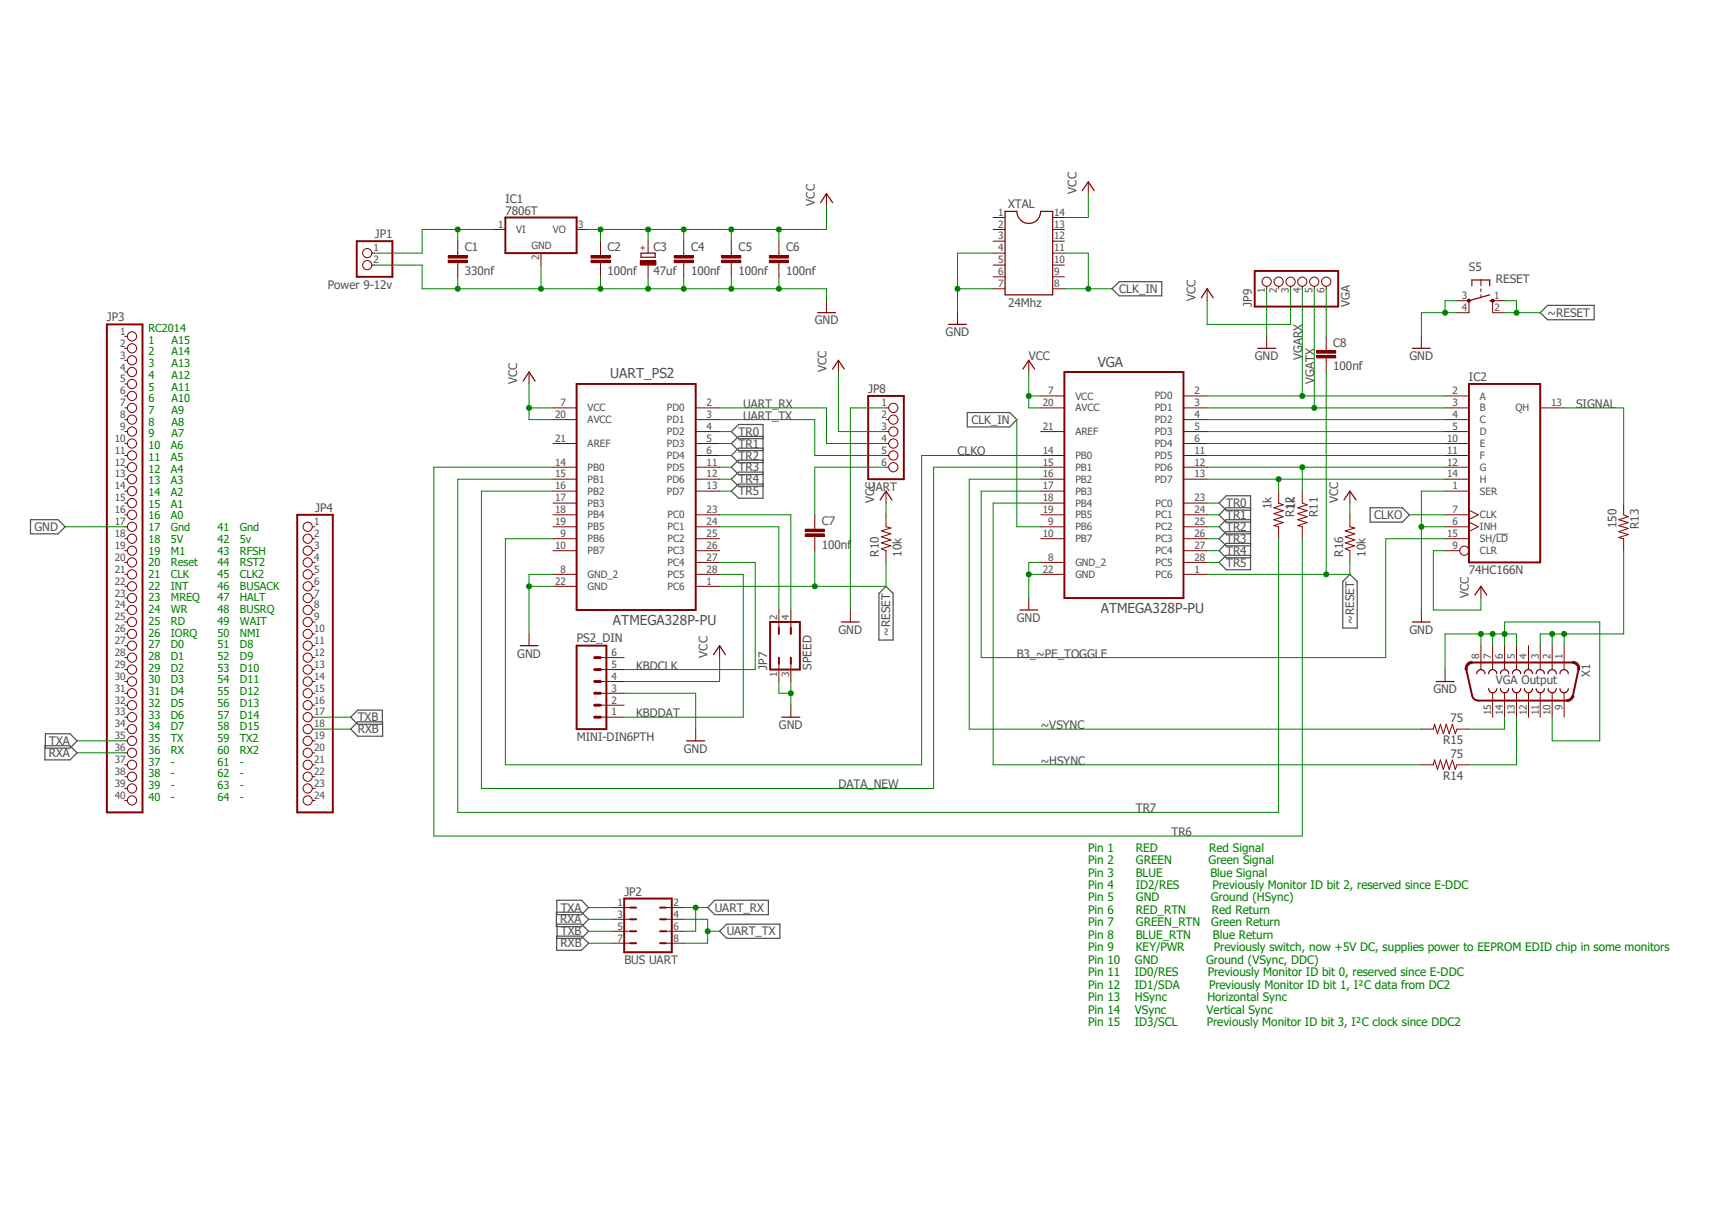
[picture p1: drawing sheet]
<svg xmlns="http://www.w3.org/2000/svg" width="297mm" height="210mm" viewBox="0 0 297 210" stroke-linecap="round" stroke-linejoin="round" font-family="sans-serif">
<path d="M5.1 29.4l286.8 151.2M291.9 29.4l-286.8 151.2" fill="none" stroke="#fff" stroke-width=".17"/>
<path d="M259.6 92.6h2" fill="none" stroke="#505050" stroke-width=".17"/>
<g fill="none" stroke="#505050" stroke-width=".21">
<path d="M192.9 50.1l1.3-1.2h7.3v2.4h-7.3zM268.5 53h8.1v2.5h-8.1l-1.3-1.3zM132.4 76.1h-4.3l-1.2-1.3 1.2-1.2h4.3v12.8h-4.3l-1.2-1.2 1.2-1.3h4.3M132.4 75.7h-4.3l-1.2 1.2 1.2 1.2h4.3M132.4 77.7h-4.3l-1.2 1.3 1.2 1.2h4.3M132.4 79.8h-4.3l-1.2 1.2 1.2 1.3h4.3M167.8 71.5h7.4l1.2 1.3-1.2 1.2h-7.4zM5.3 90.1h4.8l1.2 1.3-1.2 1.2h-4.8zM132.4 81.9h-4.3l-1.2 1.2 1.2 1.2h4.3M217 90.1h-4.3l-1.2 1.3 1.2 1.2h4.3M217 88.1h-4.3l-1.2 1.2 1.2 1.3h4.3M217 88.5h-4.3l-1.2-1.3 1.2-1.2h4.3v12.8h-4.3l-1.2-1.3 1.2-1.2h4.3"/>
<path d="M217 92.2h-4.3l-1.2 1.2 1.2 1.3h4.3M217 94.2h-4.3l-1.2 1.3 1.2 1.2h4.3M237.7 88.1h5.6l1.2 1.2-1.2 1.3h-5.6zM152.5 102.9l1.2-1.2 1.2 1.2v8.1h-2.4zM233 100.8l1.2-1.2 1.3 1.2v8.1h-2.5zM7.8 129.3h4.3l1.3 1.3-1.3 1.2h-4.3zM7.9 127.3h4.2l1.3 1.2-1.3 1.3h-4.2zM60.8 124.4l1.3-1.3h4.2v2.5h-4.2zM62.1 125.2h4.3v2.5h-4.3l-1.3-1.3zM96.5 158.2h4.4l1.2 1.2-1.2 1.3h-4.4zM96.6 156.1h4.3l1.2 1.3-1.2 1.2h-4.3zM124 156.1h9.3v2.5h-9.3l-1.2-1.2z"/>
<path d="M96.6 162.3h4.3l1.2 1.3-1.2 1.2h-4.3zM96.6 160.3h4.3l1.2 1.2-1.2 1.2h-4.3zM124.8 161.5l1.3-1.2h9.2v2.4h-9.2z"/>
</g>
<g fill="none" stroke="#800000" stroke-width=".21">
<path d="M256.2 116.8a.72 .72 0 0 1 .7-.7 .72 .72 0 0 1 .7 .7M258.2 119.4a.72 .72 0 0 0 .8 .7 .72 .72 0 0 0 .7-.7M258.2 116.8a.72 .72 0 0 1 .8-.7 .72 .72 0 0 1 .7 .7M260.3 119.4a.72 .72 0 0 0 .7 .7 .72 .72 0 0 0 .7-.7M260.3 116.8a.72 .72 0 0 1 .7-.7 .72 .72 0 0 1 .7 .7M262.4 116.8a.72 .72 0 0 1 .7-.7 .72 .72 0 0 1 .7 .7M262.4 119.4a.72 .72 0 0 0 .7 .7 .72 .72 0 0 0 .7-.7M264.5 119.4a.72 .72 0 0 0 .7 .7 .72 .72 0 0 0 .7-.7M264.5 116.8a.72 .72 0 0 1 .7-.7 .72 .72 0 0 1 .7 .7M266.5 116.8a.72 .72 0 0 1 .7-.7 .72 .72 0 0 1 .7 .7M266.5 119.4a.72 .72 0 0 0 .7 .7 .72 .72 0 0 0 .7-.7M268.6 119.4a.72 .72 0 0 0 .7 .7 .72 .72 0 0 0 .7-.7"/>
<path d="M268.6 116.8a.72 .72 0 0 1 .7-.7 .72 .72 0 0 1 .7 .7M270.6 116.8a.72 .72 0 0 1 .8-.7 .72 .72 0 0 1 .7 .7M270.6 119.4a.72 .72 0 0 0 .8 .7 .72 .72 0 0 0 .7-.7"/>
</g>
<path d="M272.8 114.7a1.14 1.14 0 0 1 1.2 1.5l-.3-.1a.83 .83 0 0 0-.9-1z" fill-rule="evenodd" fill="#800000"/>
<path d="M272.8 114.7a1.14 1.14 0 0 1 1.2 1.5l-.3-.1a.83 .83 0 0 0-.9-1z" fill="none" stroke="#800000" stroke-width=".17"/>
<path d="M273.9 116.1l-1 4.5" fill="none" stroke="#800000" stroke-width=".34"/>
<path d="M271.9 121.3a.91 .91 0 0 0 .8-.7l.4 .1a1.3 1.3 0 0 1-1.2 1z" fill-rule="evenodd" fill="#800000"/>
<path d="M271.9 121.3a.91 .91 0 0 0 .8-.7l.4 .1a1.3 1.3 0 0 1-1.2 1z" fill="none" stroke="#800000" stroke-width=".17"/>
<path d="M254.4 116.1l1 4.5a1.04 1.04 0 0 0 1 .9h15.5M255.4 114.9h17.4" fill="none" stroke="#800000" stroke-width=".34"/>
<path d="M254.8 114.9l.6-.2v.4a.88 .88 0 0 0-.8 1l-.4 .1a1.3 1.3 0 0 1 .6-1.3z" fill-rule="evenodd" fill="#800000"/>
<g fill="none" stroke="#800000" stroke-width=".17">
<path d="M95.9 70.7h4.1M95.9 72.8h4.1M95.9 76.9h4.1M120.7 70.7h4.1M120.7 74.8h4.1M120.7 79h4.1M120.7 72.8h4.1M120.7 76.9h4.1M180.6 68.7h4.1M180.6 70.7h4.1M180.6 74.8h4.1M180.6 79h4.1"/>
<path d="M205.3 68.7h4.1M205.3 70.7h4.1M205.3 74.8h4.1M205.3 79h4.1M205.3 72.8h4.1M205.3 76.9h4.1M95.9 81h4.1M95.9 83.1h4.1M95.9 85.2h4.1M95.9 87.2h4.1M95.9 89.3h4.1M95.9 91.4h4.1"/>
<path d="M95.9 93.4h4.1M95.9 99.6h4.1M95.9 95.5h4.1M120.7 81h4.1M120.7 83.1h4.1M120.7 85.2h4.1M120.7 89.3h4.1M120.7 91.4h4.1M120.7 93.4h4.1M120.7 97.5h4.1M120.7 99.6h4.1M120.7 95.5h4.1"/>
<path d="M180.6 81h4.1M180.6 83.1h4.1M180.6 85.2h4.1M180.6 87.2h4.1M180.6 89.3h4.1M180.6 91.4h4.1M180.6 93.4h4.1M180.6 97.5h4.1M180.6 99.6h4.1M205.3 81h4.1M205.3 83.1h4.1M205.3 87.2h4.1"/>
<path d="M205.3 89.3h4.1M205.3 91.4h4.1M205.3 93.4h4.1M205.3 97.5h4.1M205.3 99.6h4.1M205.3 95.5h4.1M95.9 101.7h4.1M104.2 118.2h4.1M104.2 116.1h4.1M104.2 114h4.1M120.7 101.7h4.1M254.8 114.9l.6-.2v.4a.88 .88 0 0 0-.8 1l-.4 .1a1.3 1.3 0 0 1 .6-1.3z"/>
<path d="M256.9 112v4.1M259 112v4.1M261 112v4.1M263.1 112v4.1M265.2 112v4.1M267.2 112v4.1M269.3 112v4.1M271.4 112v4.1M104.2 124.4h4.1M104.2 122.3h4.1M104.2 120.2h4.1M259 120.2v4.2"/>
<path d="M261 120.2v4.2M263.1 120.2v4.2M265.2 120.2v4.2M267.2 120.2v4.2M269.3 120.2v4.2M271.4 120.2v4.2"/>
</g>
<path d="M100 66.6h20.7v39.2h-20.7zM184.7 64.5h20.6v39.2h-20.6zM100 112h5.2v14.4h-5.2z" fill="none" stroke="#800000" stroke-width=".34"/>
<path d="M103.2 116.1h1M103.2 118.2h1M103.2 114h1M103.2 120.2h1M103.2 122.3h1M103.2 124.4h1" fill="none" stroke="#800000" stroke-width=".51"/>
<path d="M111.2 43.9h2.5v.7h-2.5z" fill="none" stroke="#800000" stroke-width=".21"/>
<path d="M111.1 45.2h2.7v.8h-2.7z" fill-rule="evenodd" fill="#800000"/>
<g fill="none" stroke="#800000" stroke-width=".17">
<path d="M111.1 45.2h2.7v.8h-2.7zM112.4 41.8v2.1M112.4 46v2M254.8 52.2v2M256.9 48.6v1M256.9 50.1v.5M256.9 51.1v.5M259 52.2v2M153.7 70.7h.5M153.7 72.8h.5M153.7 74.8h.5M153.7 76.9h.5"/>
<path d="M153.7 79h.5M250.7 68.7h4.1M250.7 70.7h4.1M250.7 72.8h4.1M250.7 74.8h4.1M250.7 76.9h4.1M250.7 79h4.1M267.2 70.7h4.2M153.7 81h.5M250.7 85.2h4.1M250.7 91.4h4.1M250.7 89.3h4.1"/>
<path d="M250.7 95.5h2.5M250.7 81h4.1M250.7 83.1h4.1M250.7 93.4h4.1M254.8 90.6l1.7 .8-1.7 .8M254.8 88.5l1.7 .8-1.7 .8M135.1 105.8v3.1M135.1 115.1v3.1M137.2 105.8v3.1M137.2 115.1v3.1"/>
<circle cx="155" cy="70.7" r=".8"/>
<circle cx="155" cy="76.9" r=".8"/>
<circle cx="155" cy="72.8" r=".8"/>
<circle cx="155" cy="74.8" r=".8"/>
<circle cx="155" cy="79" r=".8"/>
<circle cx="155" cy="81" r=".8"/>
<circle cx="254" cy="95.5" r=".8"/>
</g>
<path d="M150.6 68.7h6.2v14.4h-6.2zM254.8 66.6h12.4v30.9h-12.4zM133.6 107.9h5.2v8.2h-5.2zM135.1 108.9v1M135.1 114v1.1M137.2 108.9v1M137.2 114v1.1" fill="none" stroke="#800000" stroke-width=".34"/>
<path d="M255.4 49.6v-1h3v1M258.4 52.2h.6M258.4 51.1l-3.6 1.1" fill="none" stroke="#800000" stroke-width=".21"/>
<path d="M254.6 51.9h.4v.4h-.4z" fill-rule="evenodd" fill="#800000"/>
<path d="M254.6 51.9h.4v.4h-.4z" fill="none" stroke="#800000" stroke-width=".17"/>
<path d="M258.8 51.9h.4v.4h-.4z" fill-rule="evenodd" fill="#800000"/>
<g fill="none" stroke="#800000" stroke-width=".17">
<path d="M85.6 39.8h2.1M100 39.8h2.1M143.4 33.6v2M172.3 39.8h2.1M172.3 37.7h2.1M182.6 39.8h2.1M182.6 37.7h2.1M188.8 31.5v2.1M21.6 58.3h.5M64.5 43.9h.5M64.5 46h.5M77.8 44.3h3.3v.4h-3.3z"/>
<path d="M77.8 45.1h3.3v.5h-3.3zM79.4 41.8v2.5M79.4 45.6v2.4M93.9 43.9v2.1M102.5 44.3h3.3v.4h-3.3zM102.5 45.1h3.3v.5h-3.3zM104.2 41.8v2.5M104.2 45.6v2.4M117 44.3h3.3v.4h-3.3zM117 45.1h3.3v.5h-3.3zM118.6 41.8v2.5M118.6 45.6v2.4"/>
<path d="M125.2 44.3h3.3v.4h-3.3zM125.2 45.1h3.3v.5h-3.3zM126.9 41.8v2.5M126.9 45.6v2.4M133.5 44.3h3.3v.4h-3.3zM133.5 45.1h3.3v.5h-3.3zM135.1 41.8v2.5M135.1 45.6v2.4M143.4 52.2v2M166.1 54.2v2.1M172.3 43.9h2.1M172.3 46h2.1"/>
<path d="M172.3 41.8h2.1M172.3 48h2.1M172.3 50.1h2.1M182.6 43.9h2.1M182.6 46h2.1M182.6 41.8h2.1M182.6 48h2.1M182.6 50.1h2.1M209.4 50.1v2.1M219.8 49.7v.4M219.8 58.3v2.1M221.8 49.7v.4"/>
<path d="M223.9 49.7v.4M225.9 49.7v.4M228 49.7v.4M230.1 49.7v.4M230.1 58.3v2.5M246.6 58.3v2.1M252.8 52.2h2M252.8 54.2h2M258.8 51.9h.4v.4h-.4zM259 52.2h2M259 54.2h2M21.6 60.4h.5"/>
<path d="M21.6 62.5h.5M21.6 64.5h.5M21.6 66.6h.5M21.6 68.7h.5M21.6 70.7h.5M21.6 72.8h.5M21.6 74.8h.5M21.6 76.9h.5M21.6 79h.5M91.8 64.5v2.1M145.5 62.5v2M178.5 62.5v2"/>
<path d="M228.4 60.8h3.3v.5h-3.3zM228.4 61.6h3.3v.5h-3.3zM230.1 62.1v2.4M21.6 81h.5M21.6 83.1h.5M21.6 85.2h.5M21.6 87.2h.5M21.6 89.3h.5M21.6 91.4h.5M21.6 93.4h.5M21.6 95.5h.5M21.6 97.5h.5"/>
<path d="M21.6 99.6h.5M54.2 91.4h.5M54.2 93.4h.5M54.2 95.5h.5M54.2 97.5h.5M54.2 99.6h.5M139.7 91.8h3.3v.4h-3.3zM139.7 92.6h3.3v.4h-3.3zM141.4 89.3v2.5M141.4 93v2.5M153.7 89.3v2.1l.9 .2-1.7 .5 1.7 .5-1.7 .5 1.7 .5-1.7 .5 1.7 .6-1.7 .5 .8 .3v2M153.7 85.2v2"/>
<path d="M221.8 85.2v2l.8 .3-1.6 .6 1.6 .5-1.6 .5 1.6 .5-1.6 .5 1.6 .5-1.6 .5 .8 .3v2M225.9 85.2v2l.9 .3-1.7 .6 1.7 .5-1.7 .5 1.7 .5-1.7 .5 1.7 .5-1.7 .5 .8 .3v2M234.2 89.3v2.1l.8 .2-1.6 .5 1.6 .5-1.6 .5 1.6 .5-1.6 .5 1.6 .6-1.6 .5 .8 .3v2M234.2 85.2v2M281.7 87.2v2.1l.8 .3-1.7 .5 1.7 .5-1.7 .5 1.7 .6-1.7 .5 1.7 .5-1.7 .5 .9 .2v2.1M21.6 101.7h.5M21.6 103.7h.5M21.6 105.8h.5M21.6 107.9h.5M21.6 109.9h.5M21.6 112h.5M21.6 114h.5"/>
<path d="M21.6 116.1h.5M21.6 118.2h.5M54.2 101.7h.5M54.2 103.7h.5M54.2 105.8h.5M54.2 107.9h.5M54.2 109.9h.5M54.2 112h.5M54.2 114h.5M54.2 116.1h.5M54.2 118.2h.5M91.8 109.9v2.1"/>
<path d="M124.8 112v2M147.5 105.8v2.1M178.5 103.7v2.1M246.6 105.8v2.1M250.7 116.1v2.1M256.9 101.7v2M21.6 132.6h.5M21.6 126.4h.5M21.6 120.2h.5M21.6 122.3h.5M21.6 124.4h.5M21.6 128.5h.5"/>
<path d="M21.6 130.6h.5M21.6 134.7h.5M21.6 136.7h.5M21.6 138.8h.5M54.2 132.6h.5M54.2 126.4h.5M54.2 120.2h.5M54.2 122.3h.5M54.2 124.4h.5M54.2 128.5h.5M54.2 130.6h.5M54.2 134.7h.5"/>
<path d="M54.2 136.7h.5M54.2 138.8h.5M120.7 126.4v2.1M137.2 122.3v2.1M246.6 132.6h2.1l.2-.8 .5 1.6 .5-1.6 .5 1.6 .5-1.6 .5 1.6 .6-1.6 .5 1.6 .3-.8h2M246.6 126.4h2.1l.2-.8 .5 1.7 .5-1.7 .5 1.7 .5-1.7 .5 1.7 .6-1.7 .5 1.7 .3-.9h2M106.3 157.4h3M106.3 159.4h3M115.5 157.4h3.1M115.5 159.4h3.1M106.3 161.5h3M106.3 163.6h3"/>
<path d="M115.5 161.5h3.1M115.5 163.6h3.1"/>
<circle cx="22.9" cy="58.3" r=".8"/>
<circle cx="63.7" cy="43.9" r=".8"/>
<circle cx="63.7" cy="46" r=".8"/>
<circle cx="219.8" cy="48.9" r=".8"/>
<circle cx="221.8" cy="48.9" r=".8"/>
<circle cx="223.9" cy="48.9" r=".8"/>
<circle cx="225.9" cy="48.9" r=".8"/>
<circle cx="228" cy="48.9" r=".8"/>
<circle cx="230.1" cy="48.9" r=".8"/>
<circle cx="22.9" cy="72.8" r=".8"/>
<circle cx="22.9" cy="68.7" r=".8"/>
<circle cx="22.9" cy="70.7" r=".8"/>
<circle cx="22.9" cy="64.5" r=".8"/>
<circle cx="22.9" cy="74.8" r=".8"/>
<circle cx="22.9" cy="76.9" r=".8"/>
<circle cx="22.9" cy="66.6" r=".8"/>
<circle cx="22.9" cy="62.5" r=".8"/>
<circle cx="22.9" cy="60.4" r=".8"/>
<circle cx="22.9" cy="79" r=".8"/>
<circle cx="22.9" cy="81" r=".8"/>
<circle cx="22.9" cy="85.2" r=".8"/>
<circle cx="22.9" cy="99.6" r=".8"/>
<circle cx="22.9" cy="83.1" r=".8"/>
<circle cx="22.9" cy="87.3" r=".8"/>
<circle cx="22.9" cy="89.3" r=".8"/>
<circle cx="22.9" cy="93.4" r=".8"/>
<circle cx="22.9" cy="91.4" r=".8"/>
<circle cx="22.9" cy="95.5" r=".8"/>
<circle cx="22.9" cy="97.5" r=".8"/>
<circle cx="53.4" cy="99.6" r=".8"/>
<circle cx="53.4" cy="91.4" r=".8"/>
<circle cx="53.4" cy="93.4" r=".8"/>
<circle cx="53.4" cy="97.5" r=".8"/>
<circle cx="53.4" cy="95.5" r=".8"/>
<circle cx="22.9" cy="103.7" r=".8"/>
<circle cx="22.9" cy="116.1" r=".8"/>
<circle cx="22.9" cy="107.9" r=".8"/>
<circle cx="22.9" cy="112" r=".8"/>
<circle cx="22.9" cy="101.7" r=".8"/>
<circle cx="22.9" cy="109.9" r=".8"/>
<circle cx="22.9" cy="105.8" r=".8"/>
<circle cx="22.9" cy="114" r=".8"/>
<circle cx="22.9" cy="118.2" r=".8"/>
<circle cx="53.4" cy="114" r=".8"/>
<circle cx="53.4" cy="101.7" r=".8"/>
<circle cx="53.4" cy="107.9" r=".8"/>
<circle cx="53.4" cy="112" r=".8"/>
<circle cx="53.4" cy="109.9" r=".8"/>
<circle cx="53.4" cy="103.7" r=".8"/>
<circle cx="53.4" cy="105.8" r=".8"/>
<circle cx="53.4" cy="116.1" r=".8"/>
<circle cx="53.4" cy="118.2" r=".8"/>
<circle cx="22.9" cy="134.7" r=".8"/>
<circle cx="22.9" cy="130.6" r=".8"/>
<circle cx="22.9" cy="136.7" r=".8"/>
<circle cx="22.9" cy="128.5" r=".8"/>
<circle cx="22.9" cy="126.5" r=".8"/>
<circle cx="22.9" cy="132.6" r=".8"/>
<circle cx="22.9" cy="138.8" r=".8"/>
<circle cx="22.9" cy="124.4" r=".8"/>
<circle cx="22.9" cy="120.2" r=".8"/>
<circle cx="22.9" cy="122.3" r=".8"/>
<circle cx="53.4" cy="120.2" r=".8"/>
<circle cx="53.4" cy="124.4" r=".8"/>
<circle cx="53.4" cy="134.7" r=".8"/>
<circle cx="53.4" cy="138.8" r=".8"/>
<circle cx="53.4" cy="136.7" r=".8"/>
<circle cx="53.4" cy="122.3" r=".8"/>
<circle cx="53.4" cy="126.5" r=".8"/>
<circle cx="53.4" cy="128.5" r=".8"/>
<circle cx="53.4" cy="130.6" r=".8"/>
<circle cx="53.4" cy="132.6" r=".8"/>
</g>
<g fill="none" stroke="#800000" stroke-width=".21">
<path d="M142.4 35.1l1-1.5 1 1.5M174.4 36.7h2a2.07 2.07 0 0 0 2.1 2 2.07 2.07 0 0 0 2.1-2h2v14.4h-8.2zM187.7 33.1l1.1-1.6 1 1.6M141.9 54.2h3M164.5 56.3h3.1M208.4 51.6l1-1.5 1.1 1.5M90.8 66.1l1-1.6 1 1.6M144.4 64l1.1-1.5 1 1.5M177.5 64l1-1.5 1 1.5M218.2 60.4h3.1M245 60.4h3.1M152.7 86.7l1-1.5 1 1.5"/>
<path d="M233.2 86.7l1-1.5 1 1.5M90.3 112h3M123.8 113.5l1-1.5 1.1 1.5M146 107.9h3.1M177 105.8h3M245 107.9h3.1M249.2 118.2h3.1M255.9 103.2l1-1.5 1 1.5M119.1 128.5h3.2M135.6 124.4h3.2"/>
</g>
<g fill="none" stroke="#800000" stroke-width=".42">
<path d="M77.8 44.5h3.3M77.8 45.3h3.3M102.5 44.5h3.3M102.5 45.3h3.3M117 44.5h3.3M117 45.3h3.3M125.2 44.5h3.3M125.2 45.3h3.3M133.5 44.5h3.3M133.5 45.3h3.3M228.4 61h3.3M228.4 61.8h3.3"/>
<path d="M139.7 92h3.3M139.7 92.8h3.3"/>
</g>
<g fill="none" stroke="#800000" stroke-width=".34">
<path d="M87.7 37.7h12.3v6.2h-12.3zM18.5 56.3h6.2v84.6h-6.2zM61.9 41.8h6.2v6.2h-6.2zM217.7 47h14.5v6.2h-14.5zM51.6 89.3h6.1v51.6h-6.1zM108.3 155.8h8.2v9.3h-8.2zM109.3 157.4h1.1M109.3 159.4h1.1M114.5 157.4h1M114.5 159.4h1M109.3 161.5h1.1M109.3 163.6h1.1"/>
<path d="M114.5 161.5h1M114.5 163.6h1"/>
</g>
<path d="M95.9 99.6h-4.1v10.3M91.8 101.7h4.1" fill="none" stroke="#008000" stroke-width=".17"/>
<circle cx="91.8" cy="101.7" r=".43" fill="#008000"/>
<g fill="none" stroke="#008000" stroke-width=".17">
<path d="M153.7 70.7h-6.2v35.1M135.1 118.2v2h2.1M137.2 118.2v4.1"/>
<circle cx="91.8" cy="101.7" r=".43"/>
</g>
<circle cx="137.2" cy="120.2" r=".43" fill="#008000"/>
<g fill="none" stroke="#008000" stroke-width=".17">
<path d="M246.6 91.4h4.1M250.7 85.2h-4.1v20.6M108.3 120.2h12.4v6.2"/>
<circle cx="137.2" cy="120.2" r=".43"/>
</g>
<circle cx="246.6" cy="91.4" r=".43" fill="#008000"/>
<g fill="none" stroke="#008000" stroke-width=".17">
<path d="M256.9 109.9v2.1M259 109.9v2.1M261 109.9v2.1M263.1 112v-2.1h-12.4v6.2"/>
<circle cx="246.6" cy="91.4" r=".43"/>
</g>
<circle cx="261" cy="109.9" r=".43" fill="#008000"/>
<circle cx="261" cy="109.9" r=".43" fill="none" stroke="#008000" stroke-width=".17"/>
<circle cx="258.9" cy="109.9" r=".43" fill="#008000"/>
<circle cx="258.9" cy="109.9" r=".43" fill="none" stroke="#008000" stroke-width=".17"/>
<circle cx="256.9" cy="109.9" r=".43" fill="#008000"/>
<g fill="none" stroke="#008000" stroke-width=".17">
<path d="M166.1 50.1h6.2M172.3 43.9h-6.2v10.3M261 109.9v-2h16.5v20.6h-8.2v-4.1"/>
<circle cx="256.9" cy="109.9" r=".43"/>
</g>
<circle cx="166.1" cy="50.1" r=".43" fill="#008000"/>
<g fill="none" stroke="#008000" stroke-width=".17">
<path d="M178.5 99.6h2.1M180.6 97.5h-2.1v6.2"/>
<circle cx="166.1" cy="50.1" r=".43"/>
</g>
<circle cx="178.5" cy="99.6" r=".43" fill="#008000"/>
<g fill="none" stroke="#008000" stroke-width=".17">
<path d="M112.4 48v2.1h22.7v-2.1M118.6 48v2.1M126.9 48v2.1M219.8 50.1v8.2"/>
<circle cx="178.5" cy="99.6" r=".43"/>
</g>
<circle cx="118.6" cy="50.1" r=".43" fill="#008000"/>
<circle cx="118.6" cy="50.1" r=".43" fill="none" stroke="#008000" stroke-width=".17"/>
<circle cx="112.4" cy="50.1" r=".43" fill="#008000"/>
<circle cx="112.4" cy="50.1" r=".43" fill="none" stroke="#008000" stroke-width=".17"/>
<circle cx="126.9" cy="50.1" r=".43" fill="#008000"/>
<g fill="none" stroke="#008000" stroke-width=".17">
<path d="M65 46h8.2M135.1 50.1h8.3"/>
<circle cx="126.9" cy="50.1" r=".43"/>
</g>
<circle cx="135.1" cy="50.1" r=".43" fill="#008000"/>
<g fill="none" stroke="#008000" stroke-width=".17">
<path d="M73.2 46v4.1h39.2M79.4 48v2.1M93.9 46v4.1M104.2 48v2.1M143.4 50.1v2.1"/>
<circle cx="135.1" cy="50.1" r=".43"/>
</g>
<circle cx="79.4" cy="50.1" r=".43" fill="#008000"/>
<circle cx="79.4" cy="50.1" r=".43" fill="none" stroke="#008000" stroke-width=".17"/>
<circle cx="93.8" cy="50.1" r=".43" fill="#008000"/>
<circle cx="93.8" cy="50.1" r=".43" fill="none" stroke="#008000" stroke-width=".17"/>
<circle cx="104.2" cy="50.1" r=".43" fill="#008000"/>
<g fill="none" stroke="#008000" stroke-width=".17">
<path d="M252.8 54.2h-6.2v4.1M252.8 52.2h-2.1v2"/>
<circle cx="104.2" cy="50.1" r=".43"/>
</g>
<circle cx="250.7" cy="54.2" r=".43" fill="#008000"/>
<g fill="none" stroke="#008000" stroke-width=".17">
<path d="M91.8 66.6v6.2h4.1M91.8 70.7h4.1M11.3 91.4h10.3"/>
<circle cx="250.7" cy="54.2" r=".43"/>
</g>
<circle cx="91.8" cy="70.7" r=".43" fill="#008000"/>
<g fill="none" stroke="#008000" stroke-width=".17">
<path d="M145.5 64.5v10.3h8.2M178.5 68.7h2.1M178.5 64.5v6.2h2.1M153.7 87.2v2.1M250.7 95.5h-2v10.3h8.2v-2.1M124.8 114v4.2h-16.5"/>
<circle cx="91.8" cy="70.7" r=".43"/>
</g>
<circle cx="178.5" cy="68.7" r=".43" fill="#008000"/>
<g fill="none" stroke="#008000" stroke-width=".17">
<path d="M118.6 39.8v2M126.9 39.8v2M112.4 41.8v-2h22.7v2M223.9 50.1v6.2h-14.5v-4.1M234.2 87.2v2.1"/>
<circle cx="178.5" cy="68.7" r=".43"/>
</g>
<circle cx="118.6" cy="39.8" r=".43" fill="#008000"/>
<circle cx="118.6" cy="39.8" r=".43" fill="none" stroke="#008000" stroke-width=".17"/>
<circle cx="126.9" cy="39.8" r=".43" fill="#008000"/>
<g fill="none" stroke="#008000" stroke-width=".17">
<path d="M135.1 39.8h8.3"/>
<circle cx="126.9" cy="39.8" r=".43"/>
</g>
<circle cx="135.1" cy="39.8" r=".43" fill="#008000"/>
<g fill="none" stroke="#008000" stroke-width=".17">
<path d="M102.1 39.8h10.3M104.2 39.8v2M143.4 35.6v4.2"/>
<circle cx="135.1" cy="39.8" r=".43"/>
</g>
<circle cx="104.2" cy="39.8" r=".43" fill="#008000"/>
<circle cx="104.2" cy="39.8" r=".43" fill="none" stroke="#008000" stroke-width=".17"/>
<circle cx="112.4" cy="39.8" r=".43" fill="#008000"/>
<g fill="none" stroke="#008000" stroke-width=".17">
<path d="M188.8 33.6v4.1h-4.1M124.8 72.8h16.6v6.2h12.3M122.8 159.4v4.2M122.8 161.5h2"/>
<circle cx="112.4" cy="39.8" r=".43"/>
</g>
<circle cx="122.8" cy="161.5" r=".43" fill="#008000"/>
<g fill="none" stroke="#008000" stroke-width=".17">
<path d="M141.4 95.5v6.2M153.7 81h-12.3v8.3M124.8 101.7h28.9M118.6 159.4h4.2M118.6 163.6h4.2"/>
<circle cx="122.8" cy="161.5" r=".43"/>
</g>
<circle cx="141.3" cy="101.7" r=".43" fill="#008000"/>
<g fill="none" stroke="#008000" stroke-width=".17">
<path d="M230.1 64.5v35.1M153.7 97.5v4.2M234.2 97.5v2.1h-24.8"/>
<circle cx="141.3" cy="101.7" r=".43"/>
</g>
<circle cx="230.1" cy="99.6" r=".43" fill="#008000"/>
<g fill="none" stroke="#008000" stroke-width=".17">
<path d="M261 54.2h6.2M261 52.2h2.1v2"/>
<circle cx="230.1" cy="99.6" r=".43"/>
</g>
<circle cx="263.1" cy="54.2" r=".43" fill="#008000"/>
<g fill="none" stroke="#008000" stroke-width=".17">
<path d="M180.6 79h-20.7v53.6h-72.2v-39.2h8.2M124.8 91.4h10.3v14.4M124.8 89.3h12.4v16.5M124.8 99.6h4.1v24.8h-20.6M124.8 97.5h6.2v18.6h-22.7M180.6 81h-18.6v55.7h-78.5v-51.5h12.4M209.4 81h41.3M225.9 81v4.2M244.5 89.3h6.2"/>
<circle cx="263.1" cy="54.2" r=".43"/>
</g>
<circle cx="225.9" cy="81" r=".43" fill="#008000"/>
<g fill="none" stroke="#008000" stroke-width=".17">
<path d="M209.4 83.1h41.3M221.8 83.1v2.1"/>
<circle cx="225.9" cy="81" r=".43"/>
</g>
<circle cx="221.8" cy="83.1" r=".43" fill="#008000"/>
<g fill="none" stroke="#008000" stroke-width=".17">
<path d="M209.4 72.8h41.3M209.4 74.8h41.3M209.4 76.9h41.3M209.4 79h41.3M271.4 70.7h10.3v16.5M95.9 83.1h-16.5v57.8h142.4v-47.5M95.9 81h-20.6v64h150.6v-51.6M281.7 95.5v14.4h-14.5v2.1M269.3 109.9v2.1M271.4 109.9v2.1"/>
<circle cx="221.8" cy="83.1" r=".43"/>
</g>
<circle cx="271.4" cy="109.9" r=".43" fill="#008000"/>
<circle cx="271.4" cy="109.9" r=".43" fill="none" stroke="#008000" stroke-width=".17"/>
<circle cx="269.3" cy="109.9" r=".43" fill="#008000"/>
<g fill="none" stroke="#008000" stroke-width=".17">
<path d="M184.7 50.1h8.2M184.7 43.9h4.1v6.2M176.4 72.8v18.6h4.2M261 124.4v2h-6.2M263.1 124.4v8.2h-8.3"/>
<circle cx="269.3" cy="109.9" r=".43"/>
</g>
<circle cx="188.8" cy="50.1" r=".43" fill="#008000"/>
<g fill="none" stroke="#008000" stroke-width=".17">
<path d="M230.1 50.1v8.2M124.8 74.8h2.1M124.8 76.9h2.1M124.8 70.7h18.6v6.2h10.3M124.8 79h2.1M124.8 85.2h2.1M124.8 83.1h2.1M124.8 81h2.1M180.6 85.2h-10.4v28.8h70.2v-20.6h10.3M180.6 87.2h-8.3v45.4h74.3M180.6 83.1h-12.5v43.3h78.5M209.4 93.4h2.1"/>
<path d="M209.4 87.2h2.1M209.4 89.3h2.1M209.4 91.4h2.1M209.4 95.5h2.1M209.4 97.5h2.1M118.6 157.4h4.2M120.7 157.4v4.1h-2.1"/>
<circle cx="188.8" cy="50.1" r=".43"/>
</g>
<circle cx="120.7" cy="157.4" r=".43" fill="#008000"/>
<g fill="none" stroke="#008000" stroke-width=".17">
<path d="M225.9 50.1v18.6M209.4 68.7h41.3"/>
<circle cx="120.7" cy="157.4" r=".43"/>
</g>
<circle cx="225.9" cy="68.7" r=".43" fill="#008000"/>
<g fill="none" stroke="#008000" stroke-width=".17">
<path d="M228 50.1v20.6M209.4 70.7h41.3"/>
<circle cx="225.9" cy="68.7" r=".43"/>
</g>
<circle cx="228" cy="70.7" r=".43" fill="#008000"/>
<g fill="none" stroke="#008000" stroke-width=".17">
<path d="M79.4 39.8v2M85.6 39.8h-12.4v4.1h-8.2M13.4 130.6h8.2M13.4 128.5h8.2M54.7 126.4h6.1M54.7 124.4h6.1M102.1 159.4h4.2M102.1 157.4h4.2M102.1 163.6h4.2M102.1 161.5h4.2"/>
<circle cx="228" cy="70.7" r=".43"/>
</g>
<circle cx="79.4" cy="39.8" r=".43" fill="#008000"/>
<circle cx="79.4" cy="39.8" r=".43" fill="none" stroke="#008000" stroke-width=".17"/>
<g font-size="2.4" fill="#505050">
<text x="105.9" y="65.6">UART_PS2</text>
<text x="190.5" y="63.6">VGA</text>
<text x="191" y="106.3">ATMEGA328P-PU</text>
<text x="106.3" y="108.3">ATMEGA328P-PU</text>
</g>
<g font-size="2" fill="#505050">
<text x="87.7" y="35.1">IC1</text>
<text x="141.4" y="35.6" transform="rotate(-90 141.4 35.6)">VCC</text>
<text x="186.7" y="33.6" transform="rotate(-90 186.7 33.6)">VCC</text>
<text x="65" y="41.3">JP1</text>
<text x="87.7" y="37.2">7806T</text>
<text x="174.9" y="36.2">XTAL</text>
<text x="80.6" y="47.7">330nf</text>
<text x="80.6" y="43.6">C1</text>
<text x="105.4" y="47.7">100nf</text>
<text x="105.4" y="43.6">C2</text>
<text x="113.4" y="47.6">47uf</text>
<text x="113.4" y="43.5">C3</text>
<text x="119.9" y="47.7">100nf</text>
<text x="119.9" y="43.6">C4</text>
<text x="128.1" y="43.6">C5</text>
<text x="128.1" y="47.7">100nf</text>
<text x="136.4" y="43.6">C6</text>
<text x="136.4" y="47.7">100nf</text>
<text x="254.8" y="47">S5</text>
<text x="56.9" y="50.1">Power 9-12v</text>
<text x="174.9" y="53.2">24Mhz</text>
<text x="194.2" y="50.8">CLK_IN</text>
<text x="207.4" y="52.2" transform="rotate(-90 207.4 52.2)">VCC</text>
<text x="217.2" y="53.2" transform="rotate(-90 217.2 53.2)">JP9</text>
<text x="234.2" y="53.2" transform="rotate(-90 234.2 53.2)">VGA</text>
<text x="259.5" y="49.1">RESET</text>
<text x="18.5" y="55.8">JP3</text>
<text x="141.4" y="56.3">GND</text>
<text x="164" y="58.3">GND</text>
<text x="268.5" y="54.9">~RESET</text>
<text x="143.4" y="64.5" transform="rotate(-90 143.4 64.5)">VCC</text>
<text x="178.5" y="62.5">VCC</text>
<text x="217.7" y="62.5">GND</text>
<text x="225.9" y="62.5" transform="rotate(-90 225.9 62.5)">VGARX</text>
<text x="231.3" y="64.2">100nf</text>
<text x="231.3" y="60.1">C8</text>
<text x="244.5" y="62.5">GND</text>
<text x="89.7" y="66.6" transform="rotate(-90 89.7 66.6)">VCC</text>
<text x="128.9" y="70.7">UART_RX</text>
<text x="150.6" y="68.2">JP8</text>
<text x="228" y="66.6" transform="rotate(-90 228 66.6)">VGATX</text>
<text x="254.8" y="66.1">IC2</text>
<text x="273.4" y="70.7">SIGNAL</text>
<text x="128.1" y="75.6">TR0</text>
<text x="128.1" y="77.6">TR1</text>
<text x="128.9" y="72.8">UART_TX</text>
<text x="168.5" y="73.5">CLK_IN</text>
<text x="128.1" y="79.7">TR2</text>
<text x="128.1" y="81.7">TR3</text>
<text x="128.1" y="83.8">TR4</text>
<text x="166.1" y="79">CLKO</text>
<text x="54.7" y="88.8">JP4</text>
<text x="128.1" y="85.9">TR5</text>
<text x="150.6" y="85.2">UART</text>
<text x="151.6" y="87.3" transform="rotate(-90 151.6 87.3)">VCC</text>
<text x="212.7" y="88">TR0</text>
<text x="220.6" y="88.3" transform="rotate(-90 220.6 88.3)">1k</text>
<text x="224.5" y="89.7" transform="rotate(-90 224.5 89.7)">R12</text>
<text x="224.7" y="88.3" transform="rotate(-90 224.7 88.3)">1k</text>
<text x="228.6" y="89.7" transform="rotate(-90 228.6 89.7)">R11</text>
<text x="232.2" y="87.3" transform="rotate(-90 232.2 87.3)">VCC</text>
<text x="6" y="92.1">GND</text>
<text x="142.6" y="95.2">100nf</text>
<text x="142.6" y="91.1">C7</text>
<text x="212.7" y="90">TR1</text>
<text x="212.7" y="92.1">TR2</text>
<text x="212.7" y="94.1">TR3</text>
<text x="238.4" y="90">CLKO</text>
<text x="280.4" y="91.6" transform="rotate(-90 280.4 91.6)">150</text>
<text x="284.3" y="91.7" transform="rotate(-90 284.3 91.7)">R13</text>
<text x="152.5" y="96.5" transform="rotate(-90 152.5 96.5)">R10</text>
<text x="156.4" y="96.5" transform="rotate(-90 156.4 96.5)">10k</text>
<text x="212.7" y="96.2">TR4</text>
<text x="212.7" y="98.3">TR5</text>
<text x="233" y="96.5" transform="rotate(-90 233 96.5)">R16</text>
<text x="236.9" y="96.5" transform="rotate(-90 236.9 96.5)">10k</text>
<text x="254.8" y="99.6">74HC166N</text>
<text x="176.4" y="107.9">GND</text>
<text x="254.9" y="103.8" transform="rotate(-90 254.9 103.8)">VCC</text>
<text x="100.1" y="111.4">PS2_DIN</text>
<text x="145.5" y="109.9">GND</text>
<text x="154.4" y="110.3" transform="rotate(-90 154.4 110.3)">~RESET</text>
<text x="234.9" y="108.2" transform="rotate(-90 234.9 108.2)">~RESET</text>
<text x="244.5" y="109.9">GND</text>
<text x="89.7" y="114">GND</text>
<text x="110.4" y="116.1">KBDCLK</text>
<text x="122.8" y="114" transform="rotate(-90 122.8 114)">VCC</text>
<text x="133.1" y="116.1" transform="rotate(-90 133.1 116.1)">JP7</text>
<text x="140.8" y="116.1" transform="rotate(-90 140.8 116.1)">SPEED</text>
<text x="176.4" y="114">B3_~PE_TOGGLE</text>
<text x="259.5" y="118.7">VGA Output</text>
<text x="275.9" y="117.4" transform="rotate(-90 275.9 117.4)">X1</text>
<text x="62.1" y="125.1">TXB</text>
<text x="110.4" y="124.4">KBDDAT</text>
<text x="248.7" y="120.2">GND</text>
<text x="251.6" y="125.2">75</text>
<text x="8.5" y="131.3">RXA</text>
<text x="8.6" y="129.2">TXA</text>
<text x="62.1" y="127.2">RXB</text>
<text x="100.1" y="128.5">MINI-DIN6PTH</text>
<text x="118.6" y="130.6">GND</text>
<text x="135.1" y="126.4">GND</text>
<text x="180.6" y="126.4">~VSYNC</text>
<text x="250.4" y="129.1">R15</text>
<text x="251.6" y="131.4">75</text>
<text x="145.5" y="136.7">DATA_NEW</text>
<text x="180.6" y="132.6">~HSYNC</text>
<text x="250.4" y="135.3">R14</text>
<text x="197.1" y="140.9">TR7</text>
<text x="203.2" y="145">TR6</text>
<text x="108.3" y="155.3">JP2</text>
<text x="97.2" y="160.1">RXA</text>
<text x="97.3" y="158.1">TXA</text>
<text x="124" y="158.1">UART_RX</text>
<text x="97.2" y="164.3">RXB</text>
<text x="97.3" y="162.2">TXB</text>
<text x="108.3" y="167.2">BUS UART</text>
<text x="126.1" y="162.2">UART_TX</text>
</g>
<g font-size="2" fill="#008000">
<text x="188.8" y="147.7">Pin 1</text>
<text x="188.8" y="149.9">Pin 2</text>
<text x="197.1" y="147.7">RED</text>
<text x="197.1" y="149.9">GREEN</text>
<text x="209.7" y="149.9">Green Signal</text>
<text x="209.8" y="147.7">Red Signal</text>
<text x="188.8" y="152">Pin 3</text>
<text x="188.8" y="154.2">Pin 4</text>
<text x="197.1" y="152">BLUE</text>
<text x="197.1" y="154.2">ID2/RES</text>
<text x="210" y="152">Blue Signal</text>
<text x="210.4" y="154.2">Previously Monitor ID bit 2, reserved since E-DDC</text>
<text x="188.8" y="156.3">Pin 5</text>
<text x="188.8" y="158.5">Pin 6</text>
<text x="188.8" y="160.7">Pin 7</text>
<text x="197.1" y="156.3">GND</text>
<text x="197.1" y="158.5">RED_RTN</text>
<text x="197.1" y="160.7">GREEN_RTN</text>
<text x="210.1" y="156.3">Ground (HSync)</text>
<text x="210.2" y="160.7">Green Return</text>
<text x="210.2" y="158.5">Red Return</text>
<text x="188.8" y="162.8">Pin 8</text>
<text x="188.8" y="165">Pin 9</text>
<text x="188.8" y="167.1">Pin 10</text>
<text x="196.9" y="167.1">GND</text>
<text x="197.1" y="162.8">BLUE_RTN</text>
<text x="197.1" y="165">KEY/PWR</text>
<text x="209.3" y="167.1">Ground (VSync, DDC)</text>
<text x="210.4" y="162.8">Blue Return</text>
<text x="210.6" y="165">Previously switch, now +5V DC, supplies power to EEPROM EDID chip in some monitors</text>
<text x="188.8" y="169.3">Pin 11</text>
<text x="188.8" y="171.4">Pin 12</text>
<text x="188.8" y="173.6">Pin 13</text>
<text x="196.9" y="169.3">ID0/RES</text>
<text x="196.9" y="171.4">ID1/SDA</text>
<text x="196.9" y="173.6">HSync</text>
<text x="209.5" y="173.6">Horizontal Sync</text>
<text x="209.6" y="169.3">Previously Monitor ID bit 0, reserved since E-DDC</text>
<text x="209.8" y="171.4">Previously Monitor ID bit 1, I²C data from DC2</text>
<text x="188.8" y="175.8">Pin 14</text>
<text x="188.8" y="177.9">Pin 15</text>
<text x="196.9" y="175.8">VSync</text>
<text x="196.9" y="177.9">ID3/SCL</text>
<text x="209.3" y="175.8">Vertical Sync</text>
<text x="209.4" y="177.9">Previously Monitor ID bit 3, I²C clock since DDC2</text>
</g>
<g font-size="1.9" fill="#008000">
<text x="25.7" y="57.6">RC2014</text>
<text x="25.7" y="59.6">1</text>
<text x="29.8" y="59.6">A15</text>
<text x="25.7" y="61.6">2</text>
<text x="25.7" y="63.7">3</text>
<text x="25.7" y="65.7">4</text>
<text x="29.8" y="61.6">A14</text>
<text x="29.8" y="63.7">A13</text>
<text x="29.8" y="65.7">A12</text>
<text x="25.7" y="67.7">5</text>
<text x="25.7" y="69.8">6</text>
<text x="25.7" y="71.8">7</text>
<text x="29.8" y="67.7">A11</text>
<text x="29.8" y="69.8">A10</text>
<text x="29.8" y="71.8">A9</text>
<text x="25.7" y="73.8">8</text>
<text x="25.7" y="75.9">9</text>
<text x="25.7" y="77.9">10</text>
<text x="29.6" y="77.9">A6</text>
<text x="29.8" y="73.8">A8</text>
<text x="29.8" y="75.9">A7</text>
<text x="25.7" y="79.9">11</text>
<text x="25.7" y="82">12</text>
<text x="25.7" y="84">13</text>
<text x="29.6" y="79.9">A5</text>
<text x="29.6" y="82">A4</text>
<text x="29.6" y="84">A3</text>
<text x="25.7" y="86">14</text>
<text x="25.7" y="88.1">15</text>
<text x="29.6" y="86">A2</text>
<text x="29.6" y="88.1">A1</text>
<text x="25.7" y="90.1">16</text>
<text x="25.7" y="92.1">17</text>
<text x="25.7" y="94.1">18</text>
<text x="29.6" y="90.1">A0</text>
<text x="29.6" y="92.1">Gnd</text>
<text x="29.6" y="94.1">5V</text>
<text x="37.7" y="92.1">41</text>
<text x="37.7" y="94.1">42</text>
<text x="41.6" y="92.1">Gnd</text>
<text x="41.6" y="94.1">5v</text>
<text x="25.7" y="96.2">19</text>
<text x="25.7" y="98.2">20</text>
<text x="25.7" y="100.2">21</text>
<text x="29.6" y="96.2">M1</text>
<text x="29.6" y="98.2">Reset</text>
<text x="29.6" y="100.2">CLK</text>
<text x="37.7" y="96.2">43</text>
<text x="37.7" y="98.2">44</text>
<text x="37.7" y="100.2">45</text>
<text x="41.6" y="96.2">RFSH</text>
<text x="41.6" y="98.2">RST2</text>
<text x="41.6" y="100.2">CLK2</text>
<text x="25.7" y="102.3">22</text>
<text x="25.7" y="104.3">23</text>
<text x="25.7" y="106.3">24</text>
<text x="29.6" y="102.3">INT</text>
<text x="29.6" y="104.3">MREQ</text>
<text x="29.6" y="106.3">WR</text>
<text x="37.7" y="102.3">46</text>
<text x="37.7" y="104.3">47</text>
<text x="37.7" y="106.3">48</text>
<text x="41.6" y="102.3">BUSACK</text>
<text x="41.6" y="104.3">HALT</text>
<text x="41.6" y="106.3">BUSRQ</text>
<text x="25.7" y="108.4">25</text>
<text x="25.7" y="110.4">26</text>
<text x="25.7" y="112.4">27</text>
<text x="29.6" y="108.4">RD</text>
<text x="29.6" y="110.4">IORQ</text>
<text x="29.6" y="112.4">D0</text>
<text x="37.7" y="108.4">49</text>
<text x="37.7" y="110.4">50</text>
<text x="37.7" y="112.4">51</text>
<text x="41.6" y="108.4">WAIT</text>
<text x="41.6" y="110.4">NMI</text>
<text x="41.6" y="112.4">D8</text>
<text x="25.7" y="114.5">28</text>
<text x="25.7" y="116.5">29</text>
<text x="25.7" y="118.5">30</text>
<text x="29.6" y="114.5">D1</text>
<text x="29.6" y="116.5">D2</text>
<text x="29.6" y="118.5">D3</text>
<text x="37.7" y="114.5">52</text>
<text x="37.7" y="116.5">53</text>
<text x="37.7" y="118.5">54</text>
<text x="41.6" y="114.5">D9</text>
<text x="41.6" y="116.5">D10</text>
<text x="41.6" y="118.5">D11</text>
<text x="25.7" y="120.6">31</text>
<text x="25.7" y="122.6">32</text>
<text x="25.7" y="124.6">33</text>
<text x="29.6" y="120.6">D4</text>
<text x="29.6" y="122.6">D5</text>
<text x="29.6" y="124.6">D6</text>
<text x="37.7" y="120.6">55</text>
<text x="37.7" y="122.6">56</text>
<text x="37.7" y="124.6">57</text>
<text x="41.6" y="120.6">D12</text>
<text x="41.6" y="122.6">D13</text>
<text x="41.6" y="124.6">D14</text>
<text x="25.7" y="126.7">34</text>
<text x="25.7" y="128.7">35</text>
<text x="25.7" y="130.7">36</text>
<text x="29.6" y="126.7">D7</text>
<text x="29.6" y="128.7">TX</text>
<text x="29.6" y="130.7">RX</text>
<text x="37.7" y="126.7">58</text>
<text x="37.7" y="128.7">59</text>
<text x="37.7" y="130.7">60</text>
<text x="41.6" y="126.7">D15</text>
<text x="41.6" y="128.7">TX2</text>
<text x="41.6" y="130.7">RX2</text>
<text x="25.7" y="132.8">37</text>
<text x="25.7" y="134.8">38</text>
<text x="25.7" y="136.8">39</text>
<text x="29.6" y="132.8">-</text>
<text x="29.6" y="134.8">-</text>
<text x="29.6" y="136.8">-</text>
<text x="37.7" y="132.8">61</text>
<text x="37.7" y="134.8">62</text>
<text x="37.7" y="136.8">63</text>
<text x="41.6" y="132.8">-</text>
<text x="41.6" y="134.8">-</text>
<text x="41.6" y="136.8">-</text>
<text x="25.7" y="138.9">40</text>
<text x="29.6" y="138.9">-</text>
<text x="37.7" y="138.9">64</text>
<text x="41.6" y="138.9">-</text>
</g>
<g font-size="1.7" fill="#505050">
<text x="86.4" y="39.5">1</text>
<text x="89.6" y="40.4">VI</text>
<text x="95.9" y="40.4">VO</text>
<text x="100.3" y="39.5">3</text>
<text x="173.1" y="37.4">1</text>
<text x="173.1" y="39.5">2</text>
<text x="173.1" y="41.5">3</text>
<text x="182.9" y="41.5">12</text>
<text x="182.9" y="39.5">13</text>
<text x="182.9" y="37.4">14</text>
<text x="64.8" y="43.6">1</text>
<text x="64.8" y="45.7">2</text>
<text x="92.2" y="43.3">GND</text>
<text x="93.6" y="45.1" transform="rotate(-90 93.6 45.1)">2</text>
<text x="173.1" y="43.6">4</text>
<text x="173.1" y="45.7">5</text>
<text x="173.1" y="47.8">6</text>
<text x="182.9" y="47.8">9</text>
<text x="182.9" y="45.7">10</text>
<text x="182.9" y="43.6">11</text>
<text x="173.1" y="49.8">7</text>
<text x="182.9" y="49.8">8</text>
<text x="219.4" y="50.8" transform="rotate(-90 219.4 50.8)">1</text>
<text x="221.5" y="50.8" transform="rotate(-90 221.5 50.8)">2</text>
<text x="223.6" y="50.8" transform="rotate(-90 223.6 50.8)">3</text>
<text x="225.7" y="50.8" transform="rotate(-90 225.7 50.8)">4</text>
<text x="227.7" y="50.8" transform="rotate(-90 227.7 50.8)">5</text>
<text x="229.8" y="50.8" transform="rotate(-90 229.8 50.8)">6</text>
<text x="253.6" y="51.9">3</text>
<text x="253.6" y="53.9">4</text>
<text x="259.2" y="51.9">1</text>
<text x="259.2" y="53.9">2</text>
<text x="20.9" y="58">1</text>
<text x="20.9" y="60.1">2</text>
<text x="20.9" y="62.2">3</text>
<text x="20.9" y="64.3">4</text>
<text x="20.9" y="66.3">5</text>
<text x="20.9" y="68.4">6</text>
<text x="20.9" y="70.4">7</text>
<text x="97.2" y="70.4">7</text>
<text x="101.9" y="71.3">VCC</text>
<text x="115.7" y="71.3">PD0</text>
<text x="122.6" y="70.4">2</text>
<text x="153" y="70.4">1</text>
<text x="180.9" y="70.4">20</text>
<text x="181.9" y="68.4">7</text>
<text x="186.6" y="69.3">VCC</text>
<text x="186.6" y="71.3">AVCC</text>
<text x="200.3" y="69.3">PD0</text>
<text x="200.3" y="71.3">PD1</text>
<text x="207.2" y="68.4">2</text>
<text x="207.2" y="70.4">3</text>
<text x="252" y="68.4">2</text>
<text x="252" y="70.4">3</text>
<text x="256.8" y="69.3">A</text>
<text x="256.8" y="71.3">B</text>
<text x="262.9" y="71.3">QH</text>
<text x="269.1" y="70.4">13</text>
<text x="19.9" y="76.6">10</text>
<text x="20.9" y="72.5">8</text>
<text x="20.9" y="74.5">9</text>
<text x="96.3" y="72.5">20</text>
<text x="96.3" y="76.6">21</text>
<text x="101.9" y="73.4">AVCC</text>
<text x="101.9" y="77.6">AREF</text>
<text x="115.7" y="73.4">PD1</text>
<text x="115.7" y="75.5">PD2</text>
<text x="115.7" y="77.5">PD3</text>
<text x="122.6" y="72.5">3</text>
<text x="122.6" y="74.5">4</text>
<text x="122.6" y="76.6">5</text>
<text x="153" y="72.5">2</text>
<text x="153" y="74.5">3</text>
<text x="153" y="76.6">4</text>
<text x="180.9" y="74.5">21</text>
<text x="186.6" y="75.5">AREF</text>
<text x="200.3" y="73.4">PD2</text>
<text x="200.3" y="75.5">PD3</text>
<text x="200.3" y="77.5">PD4</text>
<text x="207.2" y="72.5">4</text>
<text x="207.2" y="74.5">5</text>
<text x="207.2" y="76.6">6</text>
<text x="251.1" y="76.6">10</text>
<text x="252" y="72.5">4</text>
<text x="252" y="74.5">5</text>
<text x="256.8" y="73.4">C</text>
<text x="256.8" y="75.5">D</text>
<text x="256.8" y="77.6">E</text>
<text x="19.9" y="78.7">11</text>
<text x="19.9" y="80.8">12</text>
<text x="19.9" y="82.8">13</text>
<text x="96.3" y="80.8">14</text>
<text x="96.3" y="82.8">15</text>
<text x="101.9" y="81.7">PB0</text>
<text x="101.9" y="83.7">PB1</text>
<text x="115.7" y="79.6">PD4</text>
<text x="115.7" y="81.7">PD5</text>
<text x="115.7" y="83.7">PD6</text>
<text x="122.6" y="78.7">6</text>
<text x="122.6" y="80.8">11</text>
<text x="122.6" y="82.8">12</text>
<text x="153" y="78.7">5</text>
<text x="153" y="80.8">6</text>
<text x="180.9" y="78.7">14</text>
<text x="180.9" y="80.8">15</text>
<text x="180.9" y="82.8">16</text>
<text x="186.6" y="79.6">PB0</text>
<text x="186.6" y="81.7">PB1</text>
<text x="186.6" y="83.7">PB2</text>
<text x="200.3" y="79.6">PD5</text>
<text x="200.3" y="81.7">PD6</text>
<text x="200.3" y="83.7">PD7</text>
<text x="207.2" y="78.7">11</text>
<text x="207.2" y="80.8">12</text>
<text x="207.2" y="82.8">13</text>
<text x="251.1" y="78.7">11</text>
<text x="251.1" y="80.8">12</text>
<text x="251.1" y="82.8">14</text>
<text x="256.8" y="79.6">F</text>
<text x="256.8" y="81.7">G</text>
<text x="256.8" y="83.7">H</text>
<text x="19.9" y="84.9">14</text>
<text x="19.9" y="87">15</text>
<text x="19.9" y="89">16</text>
<text x="96.3" y="84.9">16</text>
<text x="96.3" y="87">17</text>
<text x="96.3" y="89">18</text>
<text x="101.9" y="85.8">PB2</text>
<text x="101.9" y="87.8">PB3</text>
<text x="101.9" y="89.9">PB4</text>
<text x="115.7" y="85.8">PD7</text>
<text x="115.8" y="89.9">PC0</text>
<text x="122.6" y="84.9">13</text>
<text x="122.6" y="89">23</text>
<text x="180.9" y="84.9">17</text>
<text x="180.9" y="87">18</text>
<text x="180.9" y="89">19</text>
<text x="186.6" y="85.8">PB3</text>
<text x="186.6" y="87.8">PB4</text>
<text x="186.6" y="89.9">PB5</text>
<text x="200.4" y="87.8">PC0</text>
<text x="200.4" y="89.9">PC1</text>
<text x="207.2" y="87">23</text>
<text x="207.2" y="89">24</text>
<text x="252" y="84.9">1</text>
<text x="252" y="89">7</text>
<text x="256.8" y="85.8">SER</text>
<text x="256.8" y="89.9">CLK</text>
<text x="19.9" y="91.1">17</text>
<text x="19.9" y="93.1">18</text>
<text x="19.9" y="95.2">19</text>
<text x="54.5" y="91.1">1</text>
<text x="54.5" y="93.1">2</text>
<text x="54.5" y="95.2">3</text>
<text x="96.3" y="91.1">19</text>
<text x="96.3" y="95.2">10</text>
<text x="97.2" y="93.1">9</text>
<text x="101.9" y="92">PB5</text>
<text x="101.9" y="94">PB6</text>
<text x="115.8" y="91.9">PC1</text>
<text x="115.8" y="94">PC2</text>
<text x="122.6" y="91.1">24</text>
<text x="122.6" y="93.1">25</text>
<text x="122.6" y="95.2">26</text>
<text x="180.9" y="93.1">10</text>
<text x="181.9" y="91.1">9</text>
<text x="186.6" y="92">PB6</text>
<text x="186.6" y="94">PB7</text>
<text x="200.4" y="91.9">PC2</text>
<text x="200.4" y="94">PC3</text>
<text x="207.2" y="91.1">25</text>
<text x="207.2" y="93.1">26</text>
<text x="207.2" y="95.2">27</text>
<text x="251.1" y="93.1">15</text>
<text x="252" y="91.1">6</text>
<text x="252" y="95.2">9</text>
<text x="256.8" y="92">INH</text>
<text x="256.8" y="94">SH/LD</text>
<text x="19.9" y="97.2">20</text>
<text x="19.9" y="99.3">21</text>
<text x="19.9" y="101.4">22</text>
<text x="54.5" y="97.2">4</text>
<text x="54.5" y="99.3">5</text>
<text x="54.5" y="101.4">6</text>
<text x="96.3" y="101.4">22</text>
<text x="97.2" y="99.3">8</text>
<text x="101.9" y="96.1">PB7</text>
<text x="101.9" y="100.2">GND_2</text>
<text x="115.8" y="96.1">PC3</text>
<text x="115.8" y="98.2">PC4</text>
<text x="115.8" y="100.2">PC5</text>
<text x="122.6" y="97.2">27</text>
<text x="122.6" y="99.3">28</text>
<text x="122.6" y="101.4">1</text>
<text x="180.9" y="99.3">22</text>
<text x="181.9" y="97.2">8</text>
<text x="186.6" y="98.2">GND_2</text>
<text x="186.6" y="100.2">GND</text>
<text x="200.4" y="96.1">PC4</text>
<text x="200.4" y="98.2">PC5</text>
<text x="200.4" y="100.2">PC6</text>
<text x="207.2" y="97.2">28</text>
<text x="207.2" y="99.3">1</text>
<text x="256.8" y="96.1">CLR</text>
<text x="19.9" y="103.5">23</text>
<text x="19.9" y="105.5">24</text>
<text x="19.9" y="107.6">25</text>
<text x="54.5" y="103.5">7</text>
<text x="54.5" y="105.5">8</text>
<text x="54.5" y="107.6">9</text>
<text x="101.9" y="102.3">GND</text>
<text x="115.8" y="102.3">PC6</text>
<text x="134.8" y="107.6" transform="rotate(-90 134.8 107.6)">2</text>
<text x="136.9" y="107.6" transform="rotate(-90 136.9 107.6)">4</text>
<text x="19.9" y="109.6">26</text>
<text x="19.9" y="111.7">27</text>
<text x="19.9" y="113.7">28</text>
<text x="54.5" y="109.6">10</text>
<text x="54.5" y="111.7">11</text>
<text x="54.5" y="113.7">12</text>
<text x="106.1" y="113.7">6</text>
<text x="19.9" y="115.8">29</text>
<text x="19.9" y="117.9">30</text>
<text x="19.9" y="120">31</text>
<text x="54.5" y="115.8">13</text>
<text x="54.5" y="117.9">14</text>
<text x="54.5" y="120">15</text>
<text x="106.1" y="120">3</text>
<text x="106.1" y="117.9">4</text>
<text x="106.1" y="115.8">5</text>
<text x="134.8" y="117.3" transform="rotate(-90 134.8 117.3)">1</text>
<text x="136.9" y="117.3" transform="rotate(-90 136.9 117.3)">3</text>
<text x="256.6" y="114.2" transform="rotate(-90 256.6 114.2)">8</text>
<text x="258.7" y="114.2" transform="rotate(-90 258.7 114.2)">7</text>
<text x="260.7" y="114.2" transform="rotate(-90 260.7 114.2)">6</text>
<text x="262.8" y="114.2" transform="rotate(-90 262.8 114.2)">5</text>
<text x="264.9" y="114.2" transform="rotate(-90 264.9 114.2)">4</text>
<text x="266.9" y="114.2" transform="rotate(-90 266.9 114.2)">3</text>
<text x="269" y="114.2" transform="rotate(-90 269 114.2)">2</text>
<text x="271.1" y="114.2" transform="rotate(-90 271.1 114.2)">1</text>
<text x="19.9" y="122">32</text>
<text x="19.9" y="124.1">33</text>
<text x="54.5" y="122">16</text>
<text x="54.5" y="124.1">17</text>
<text x="106.1" y="124.1">1</text>
<text x="106.1" y="122">2</text>
<text x="258.7" y="124" transform="rotate(-90 258.7 124)">15</text>
<text x="260.7" y="124" transform="rotate(-90 260.7 124)">14</text>
<text x="262.8" y="124" transform="rotate(-90 262.8 124)">13</text>
<text x="264.9" y="124" transform="rotate(-90 264.9 124)">12</text>
<text x="266.9" y="124" transform="rotate(-90 266.9 124)">11</text>
<text x="269" y="124" transform="rotate(-90 269 124)">10</text>
<text x="271.1" y="123.1" transform="rotate(-90 271.1 123.1)">9</text>
<text x="19.9" y="126.2">34</text>
<text x="19.9" y="128.2">35</text>
<text x="19.9" y="130.3">36</text>
<text x="54.5" y="126.2">18</text>
<text x="54.5" y="128.2">19</text>
<text x="54.5" y="130.3">20</text>
<text x="19.9" y="132.3">37</text>
<text x="19.9" y="134.4">38</text>
<text x="19.9" y="136.5">39</text>
<text x="54.5" y="132.3">21</text>
<text x="54.5" y="134.4">22</text>
<text x="54.5" y="136.5">23</text>
<text x="19.9" y="138.5">40</text>
<text x="54.5" y="138.5">24</text>
<text x="107.1" y="157.1">1</text>
<text x="107.1" y="159.2">3</text>
<text x="107.1" y="161.2">5</text>
<text x="116.8" y="157.1">2</text>
<text x="116.8" y="159.2">4</text>
<text x="116.8" y="161.2">6</text>
<text x="107.1" y="163.3">7</text>
<text x="116.8" y="163.3">8</text>
</g>
<text font-size="1.4" fill="#800000" x="112" y="43.6" transform="rotate(-90 112 43.6)">+</text>
</svg>
